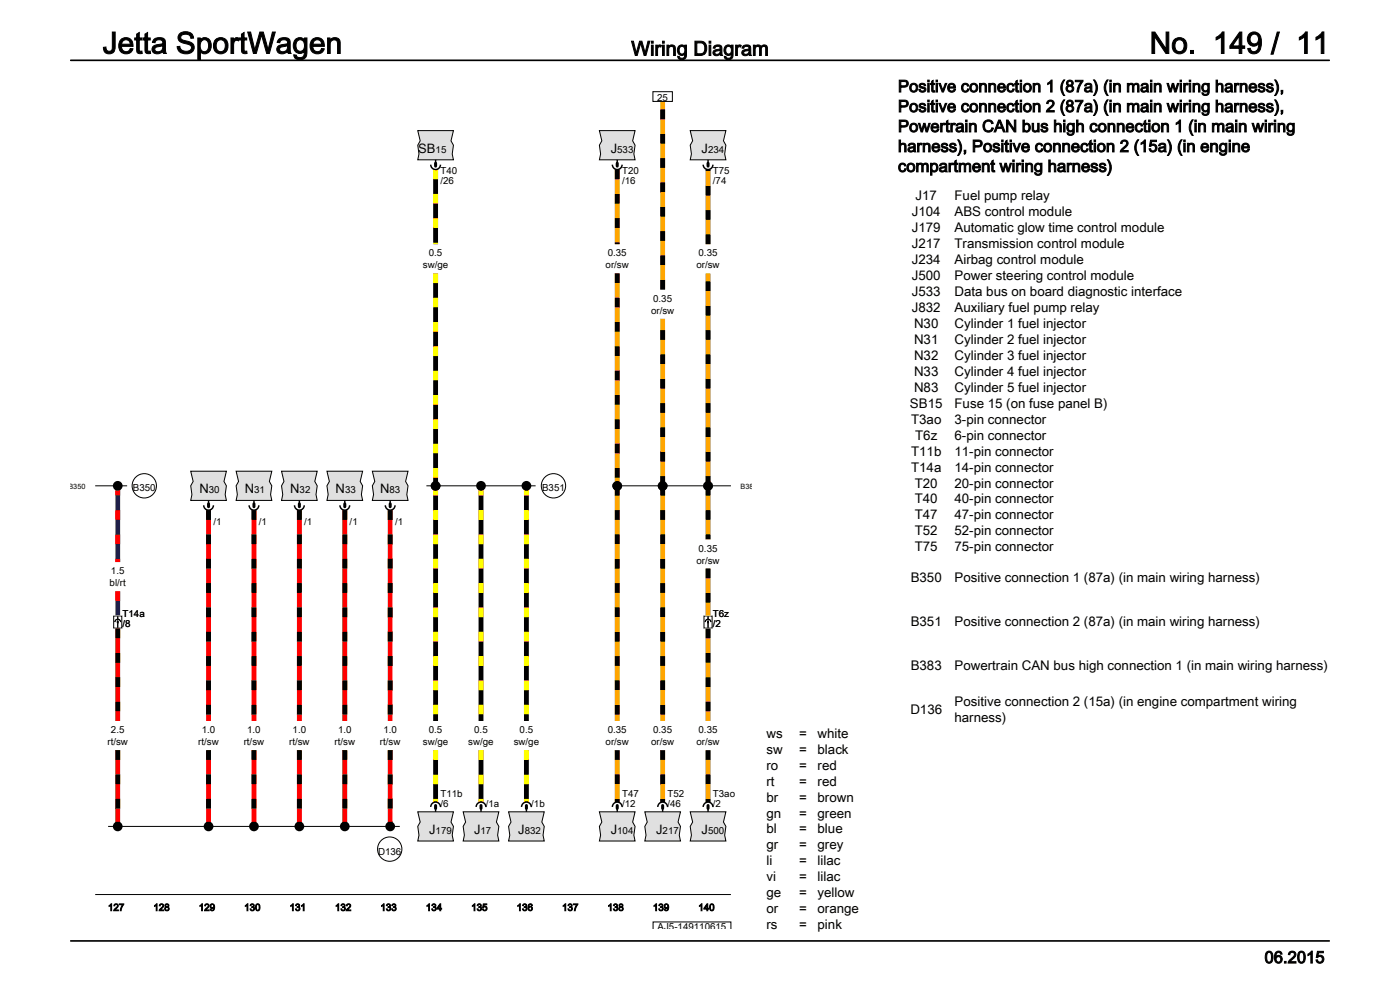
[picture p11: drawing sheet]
<svg xmlns="http://www.w3.org/2000/svg" width="297mm" height="210mm" viewBox="0 0 297 210" stroke-linecap="round" stroke-linejoin="round" font-family="sans-serif">
<g fill="none" stroke="#000" stroke-width=".21">
<path d="M22.9 175.3h61.9zM20.2 189.8h134.9M138.5 197v-1.4h16.6v1.4"/>
<circle cx="82.7" cy="180.1" r="2.58"/>
</g>
<path d="M40.5 100h7.5l-.5 2.1 .5 1-.2 1.8 .2 1.2h-7.5l.2-1.2-.2-1.8 .5-1z" fill="#e0e0e0"/>
<path d="M40.5 100h7.5l-.5 2.1 .5 1-.2 1.8 .2 1.2h-7.5l.2-1.2-.2-1.8 .5-1z" fill="none" stroke="#000" stroke-width=".21"/>
<path d="M50.1 100h7.6l-.6 2.1 .6 1-.3 1.8 .3 1.2h-7.6l.3-1.2-.3-1.8 .5-1z" fill="#e0e0e0"/>
<path d="M50.1 100h7.6l-.6 2.1 .6 1-.3 1.8 .3 1.2h-7.6l.3-1.2-.3-1.8 .5-1z" fill="none" stroke="#000" stroke-width=".21"/>
<path d="M59.7 100h7.6l-.5 2.1 .5 1-.3 1.8 .3 1.2h-7.6l.3-1.2-.3-1.8 .5-1z" fill="#e0e0e0"/>
<path d="M59.7 100h7.6l-.5 2.1 .5 1-.3 1.8 .3 1.2h-7.6l.3-1.2-.3-1.8 .5-1z" fill="none" stroke="#000" stroke-width=".21"/>
<path d="M69.4 100h7.5l-.5 2.1 .5 1-.2 1.8 .2 1.2h-7.5l.2-1.2-.2-1.8 .5-1z" fill="#e0e0e0"/>
<path d="M69.4 100h7.5l-.5 2.1 .5 1-.2 1.8 .2 1.2h-7.5l.2-1.2-.2-1.8 .5-1z" fill="none" stroke="#000" stroke-width=".21"/>
<path d="M79 100h7.6l-.6 2.1 .6 1-.3 1.8 .3 1.2h-7.6l.2-1.2-.2-1.8 .5-1z" fill="#e0e0e0"/>
<g fill="none" stroke="#000" stroke-width=".21">
<path d="M79 100h7.6l-.6 2.1 .6 1-.3 1.8 .3 1.2h-7.6l.2-1.2-.2-1.8 .5-1zM20.2 103.1h6.8M24.1 130.7h1.7v2.5h-1.7z"/>
<circle cx="30.6" cy="103.1" r="2.58"/>
</g>
<path d="M146.4 172.2h7.6l-.5 2.2 .5 .9-.3 1.9 .3 1.2h-7.6l.3-1.2-.3-1.9 .5-.9z" fill="#e0e0e0"/>
<path d="M130 103.1h25.1M149.3 130.7h1.8v2.5h-1.8zM146.4 172.2h7.6l-.5 2.2 .5 .9-.3 1.9 .3 1.2h-7.6l.3-1.2-.3-1.9 .5-.9z" fill="none" stroke="#000" stroke-width=".21"/>
<path d="M127.2 172.2h7.5l-.5 2.2 .5 .9-.2 1.9 .2 1.2h-7.5l.2-1.2-.2-1.9 .5-.9z" fill="#e0e0e0"/>
<path d="M127.2 172.2h7.5l-.5 2.2 .5 .9-.2 1.9 .2 1.2h-7.5l.2-1.2-.2-1.9 .5-.9z" fill="none" stroke="#000" stroke-width=".21"/>
<path d="M136.8 172.2h7.6l-.6 2.2 .6 .9-.3 1.9 .3 1.2h-7.6l.2-1.2-.2-1.9 .5-.9z" fill="#e0e0e0"/>
<path d="M136.8 172.2h7.6l-.6 2.2 .6 .9-.3 1.9 .3 1.2h-7.6l.2-1.2-.2-1.9 .5-.9z" fill="none" stroke="#000" stroke-width=".21"/>
<path d="M127.2 27.7h7.5l-.5 2.2 .5 .9-.2 1.9 .2 1.2h-7.5l.2-1.2-.2-1.9 .5-.9z" fill="#e0e0e0"/>
<path d="M127.2 27.7h7.5l-.5 2.2 .5 .9-.2 1.9 .2 1.2h-7.5l.2-1.2-.2-1.9 .5-.9z" fill="none" stroke="#000" stroke-width=".21"/>
<path d="M146.4 27.7h7.6l-.5 2.2 .5 .9-.3 1.9 .3 1.2h-7.6l.3-1.2-.3-1.9 .5-.9z" fill="#e0e0e0"/>
<path d="M146.4 27.7h7.6l-.5 2.2 .5 .9-.3 1.9 .3 1.2h-7.6l.3-1.2-.3-1.9 .5-.9z" fill="none" stroke="#000" stroke-width=".21"/>
<path d="M88.6 27.7h7.6l-.5 2.2 .5 .9-.3 1.9 .3 1.2h-7.6l.3-1.2-.3-1.9 .5-.9z" fill="#e0e0e0"/>
<g fill="none" stroke="#000" stroke-width=".21">
<path d="M88.6 27.7h7.6l-.5 2.2 .5 .9-.3 1.9 .3 1.2h-7.6l.3-1.2-.3-1.9 .5-.9zM90.5 103.1h23.1z"/>
<circle cx="117.4" cy="103.1" r="2.58"/>
</g>
<path d="M107.9 172.2h7.6l-.6 2.2 .6 .9-.3 1.9 .3 1.2h-7.6l.2-1.2-.2-1.9 .5-.9z" fill="#e0e0e0"/>
<path d="M107.9 172.2h7.6l-.6 2.2 .6 .9-.3 1.9 .3 1.2h-7.6l.2-1.2-.2-1.9 .5-.9z" fill="none" stroke="#000" stroke-width=".21"/>
<path d="M88.6 172.2h7.6l-.5 2.2 .5 .9-.3 1.9 .3 1.2h-7.6l.3-1.2-.3-1.9 .5-.9z" fill="#e0e0e0"/>
<path d="M88.6 172.2h7.6l-.5 2.2 .5 .9-.3 1.9 .3 1.2h-7.6l.3-1.2-.3-1.9 .5-.9z" fill="none" stroke="#000" stroke-width=".21"/>
<path d="M98.3 172.2h7.5l-.5 2.2 .5 .9-.2 1.9 .2 1.2h-7.5l.2-1.2-.2-1.9 .5-.9z" fill="#e0e0e0"/>
<path d="M138.5 19.5h4.1v2h-4.1zM24.4 132a.6 .6 0 0 1 .6-.7 .6 .6 0 0 1 .6 .7M25 130.7v.6M25 132.3v.9M149.6 132a.6 .6 0 0 1 .6-.7 .6 .6 0 0 1 .6 .7M150.2 130.7v.6M150.2 132.3v.9M98.3 172.2h7.5l-.5 2.2 .5 .9-.2 1.9 .2 1.2h-7.5l.2-1.2-.2-1.9 .5-.9z" fill="none" stroke="#000" stroke-width=".21"/>
<g fill="none" stroke="#fff" stroke-width="1.9" stroke-linecap="butt">
<path d="M92.4 36v15.8M130.9 36v15.8M140.6 21.5v39.9M150.2 36v15.8M92.4 58v94.9M130.9 58v94.9M150.2 58v56.4M140.6 67.6v85.3M25 103.1v16.1M44.2 108.2v44.7M53.9 108.2v44.7M63.5 108.2v44.7"/>
<path d="M73.1 108.2v44.7M82.8 108.2v44.7M102 103.1v49.8M111.7 103.1v49.8M25 133.3v19.6M25 125.4v5.2M150.2 120.6v10M150.2 133.3v19.6M25 159.1v16.2M44.2 159.1v16.2M53.9 159.1v16.2M63.5 159.1v16.2"/>
<path d="M73.1 159.1v16.2M82.8 159.1v16.2M92.4 159.1v11M102 159.1v11M111.7 159.1v11M130.9 159.1v11M140.6 159.1v11M150.2 159.1v11"/>
</g>
<path d="M44.2 108.2v44.7M53.9 108.2v44.7M63.5 108.2v44.7M73.1 108.2v44.7M82.8 108.2v44.7M25 133.3v19.6M25 159.1v16.2M44.2 159.1v16.2M53.9 159.1v16.2M63.5 159.1v16.2M73.1 159.1v16.2M82.8 159.1v16.2" fill="none" stroke="#f00" stroke-width="1" stroke-linecap="butt"/>
<g fill="none" stroke="#000" stroke-width="1" stroke-dasharray="2.1 3.1" stroke-linecap="butt">
<path d="M130.9 36v15.8M130.9 58v45.1M150.2 51.8v-15.8M140.6 61.4v-39.9M44.2 108.2v44.7M53.9 108.2v44.7M63.5 108.2v44.7M73.1 108.2v44.7M82.8 108.2v44.7M130.9 103.1v49.8M140.6 103.1v-35.5M140.6 103.1v49.8"/>
<path d="M150.2 103.1v11.3M150.2 103.1v-45.1M25 133.3v19.6M150.2 120.6v10M150.2 133.3v19.6M25 159.1v16.2M44.2 159.1v16.2M53.9 159.1v16.2M63.5 159.1v16.2M73.1 159.1v16.2M82.8 159.1v16.2M130.9 159.1v11"/>
<path d="M140.6 159.1v11M150.2 159.1v11"/>
</g>
<path d="M25 131.8v.3M150.2 131.8v.3" fill="none" stroke="#000" stroke-width=".37"/>
<g fill="#000">
<circle cx="25" cy="103.1" r="1.03"/>
<circle cx="92.4" cy="103.1" r="1.03"/>
<circle cx="102" cy="103.1" r="1.03"/>
<circle cx="111.7" cy="103.1" r="1.03"/>
<circle cx="130.9" cy="103.1" r="1.03"/>
<circle cx="140.6" cy="103.1" r="1.03"/>
<circle cx="150.2" cy="103.1" r="1.03"/>
<circle cx="25" cy="175.3" r="1.03"/>
<circle cx="44.2" cy="175.3" r="1.03"/>
<circle cx="53.9" cy="175.3" r="1.03"/>
<circle cx="63.5" cy="175.3" r="1.03"/>
<circle cx="73.1" cy="175.3" r="1.03"/>
<circle cx="82.8" cy="175.3" r="1.03"/>
</g>
<g fill="none" stroke="#000" stroke-width=".31">
<path d="M91.4 34.9a1.03 1.03 0 0 0 1 1.1 1.03 1.03 0 0 0 1-1.1M92.4 33.9v1M129.9 34.9a1.03 1.03 0 0 0 1 1.1 1.03 1.03 0 0 0 1.1-1.1M130.9 33.9v1M149.2 34.9a1.03 1.03 0 0 0 1 1.1 1.03 1.03 0 0 0 1-1.1M150.2 33.9v1M43.2 107.2a1.03 1.03 0 0 0 1 1 1.03 1.03 0 0 0 1.1-1M44.2 106.1v1.1M52.8 107.2a1.03 1.03 0 0 0 1.1 1 1.03 1.03 0 0 0 1-1M53.9 106.1v1.1M62.5 107.2a1.03 1.03 0 0 0 1 1 1.03 1.03 0 0 0 1-1M63.5 106.1v1.1"/>
<path d="M72.1 107.2a1.03 1.03 0 0 0 1 1 1.03 1.03 0 0 0 1.1-1M73.1 106.1v1.1M81.7 107.2a1.03 1.03 0 0 0 1.1 1 1.03 1.03 0 0 0 1-1M82.8 106.1v1.1M91.4 171.2a1.03 1.03 0 0 1 1-1.1 1.03 1.03 0 0 1 1 1.1M92.4 171.2v1M101 171.2a1.03 1.03 0 0 1 1-1.1 1.03 1.03 0 0 1 1.1 1.1M102 171.2v1M110.6 171.2a1.03 1.03 0 0 1 1.1-1.1 1.03 1.03 0 0 1 1 1.1M111.7 171.2v1M129.9 171.2a1.03 1.03 0 0 1 1-1.1 1.03 1.03 0 0 1 1.1 1.1M130.9 171.2v1"/>
<path d="M139.5 171.2a1.03 1.03 0 0 1 1.1-1.1 1.03 1.03 0 0 1 1 1.1M140.6 171.2v1M149.2 171.2a1.03 1.03 0 0 1 1-1.1 1.03 1.03 0 0 1 1 1.1M150.2 171.2v1"/>
</g>
<g fill="none" stroke="#000" stroke-width=".64">
<path d="M92.4 34.6v.6M130.9 34.6v.6M150.2 34.6v.6M44.2 106.9v.6M53.9 106.9v.6M63.5 106.9v.6M73.1 106.9v.6M82.8 106.9v.6M92.4 170.9v.6M102 170.9v.6M111.7 170.9v.6M130.9 170.9v.6"/>
<path d="M140.6 170.9v.6M150.2 170.9v.6"/>
</g>
<path d="M25 103.1v16.1M25 125.4v5.2" fill="none" stroke="#00f" stroke-width="1" stroke-linecap="butt"/>
<path d="M25 103.1v16.1M25 125.4v5.2" fill="none" stroke="#f00" stroke-width="1" stroke-dasharray="2.1 3.1" stroke-linecap="butt"/>
<path d="M130.9 36v15.8M140.6 21.5v39.9M150.2 36v15.8M130.9 58v94.9M150.2 58v56.4M140.6 67.6v85.3M150.2 120.6v10M150.2 133.3v19.6M130.9 159.1v11M140.6 159.1v11M150.2 159.1v11" fill="none" stroke="#ffa500" stroke-width="1" stroke-linecap="butt"/>
<path d="M92.4 36v15.8M92.4 58v94.9M102 103.1v49.8M111.7 103.1v49.8M92.4 159.1v11M102 159.1v11M111.7 159.1v11" fill="none" stroke="#000" stroke-width="1" stroke-linecap="butt"/>
<path d="M92.4 36v15.8M92.4 58v45.1M92.4 103.1v49.8M102 103.1v49.8M111.7 103.1v49.8M92.4 159.1v11M102 159.1v11M111.7 159.1v11" fill="none" stroke="#ff0" stroke-width="1" stroke-dasharray="2.1 3.1" stroke-linecap="butt"/>
<path d="M15 12.8h267M15 199.6h267" fill="none" stroke="#000" stroke-width=".35"/>
<g font-size="6.3">
<text x="21.8" y="11.3">Jetta SportWagen</text>
<text x="243.9" y="11.3">No. 149 / 11</text>
</g>
<text font-size="4.2" x="133.9" y="11.8">Wiring Diagram</text>
<g font-size="3.5">
<text x="190.5" y="19.5">Positive connection 1 (87a) (in main wiring harness),</text>
<text x="190.5" y="23.8">Positive connection 2 (87a) (in main wiring harness),</text>
<text x="190.5" y="28">Powertrain CAN bus high connection 1 (in main wiring</text>
<text x="190.5" y="32.2">harness), Positive connection 2 (15a) (in engine</text>
<text x="190.5" y="36.5">compartment wiring harness)</text>
<text x="268.2" y="204.3">06.2015</text>
</g>
<g font-size="2.8">
<text x="88.7" y="32.4">SB</text>
<text x="129.6" y="32.4">J</text>
<text x="148.8" y="32.4">J</text>
<text x="193.4" y="45.8">J104</text>
<text x="194.2" y="42.5">J17</text>
<text x="202.5" y="42.5">Fuel pump relay</text>
<text x="202.5" y="45.8">ABS control module</text>
<text x="193.4" y="49.2">J179</text>
<text x="193.4" y="52.6">J217</text>
<text x="202.5" y="49.2">Automatic glow time control module</text>
<text x="202.5" y="52.6">Transmission control module</text>
<text x="193.4" y="56">J234</text>
<text x="193.4" y="59.4">J500</text>
<text x="202.5" y="56">Airbag control module</text>
<text x="202.5" y="59.4">Power steering control module</text>
<text x="193.4" y="62.8">J533</text>
<text x="202.5" y="62.8">Data bus on board diagnostic interface</text>
<text x="193.4" y="66.2">J832</text>
<text x="193.9" y="69.5">N30</text>
<text x="202.5" y="66.2">Auxiliary fuel pump relay</text>
<text x="202.5" y="69.5">Cylinder 1 fuel injector</text>
<text x="193.9" y="72.9">N31</text>
<text x="193.9" y="76.3">N32</text>
<text x="202.5" y="72.9">Cylinder 2 fuel injector</text>
<text x="202.5" y="76.3">Cylinder 3 fuel injector</text>
<text x="193.9" y="79.7">N33</text>
<text x="193.9" y="83.1">N83</text>
<text x="202.5" y="79.7">Cylinder 4 fuel injector</text>
<text x="202.5" y="83.1">Cylinder 5 fuel injector</text>
<text x="193" y="86.5">SB15</text>
<text x="193.3" y="89.9">T3ao</text>
<text x="202.5" y="86.5">Fuse 15 (on fuse panel B)</text>
<text x="202.5" y="89.9">3-pin connector</text>
<text x="194.1" y="93.3">T6z</text>
<text x="202.5" y="93.3">6-pin connector</text>
<text x="193.3" y="96.6">T11b</text>
<text x="193.3" y="100">T14a</text>
<text x="202.5" y="96.6">11-pin connector</text>
<text x="202.5" y="100">14-pin connector</text>
<text x="42.3" y="104.6">N</text>
<text x="51.9" y="104.6">N</text>
<text x="61.6" y="104.6">N</text>
<text x="71.2" y="104.6">N</text>
<text x="80.6" y="104.6">N</text>
<text x="194.1" y="103.4">T20</text>
<text x="194.1" y="106.8">T40</text>
<text x="202.5" y="103.4">20-pin connector</text>
<text x="202.5" y="106.8">40-pin connector</text>
<text x="194.1" y="110.2">T47</text>
<text x="194.1" y="113.6">T52</text>
<text x="202.5" y="110.2">47-pin connector</text>
<text x="202.5" y="113.6">52-pin connector</text>
<text x="194.1" y="117">T75</text>
<text x="202.5" y="117">75-pin connector</text>
<text x="193.2" y="123.3">B350</text>
<text x="202.5" y="123.3">Positive connection 1 (87a) (in main wiring harness)</text>
<text x="193.2" y="132.7">B351</text>
<text x="202.5" y="132.7">Positive connection 2 (87a) (in main wiring harness)</text>
<text x="193.2" y="142.1">B383</text>
<text x="202.5" y="142.1">Powertrain CAN bus high connection 1 (in main wiring harness)</text>
<text x="202.5" y="149.8">Positive connection 2 (15a) (in engine compartment wiring</text>
<text x="193.1" y="151.5">D136</text>
<text x="202.5" y="153.2">harness)</text>
<text x="162.6" y="156.5">ws</text>
<text x="162.6" y="159.9">sw</text>
<text x="169.5" y="156.5">=</text>
<text x="169.5" y="159.9">=</text>
<text x="173.4" y="156.5">white</text>
<text x="173.4" y="159.9">black</text>
<text x="162.6" y="163.3">ro</text>
<text x="162.6" y="166.6">rt</text>
<text x="169.5" y="163.3">=</text>
<text x="169.5" y="166.6">=</text>
<text x="173.4" y="163.3">red</text>
<text x="173.4" y="166.6">red</text>
<text x="162.6" y="170">br</text>
<text x="162.6" y="173.4">gn</text>
<text x="169.5" y="170">=</text>
<text x="169.5" y="173.4">=</text>
<text x="173.4" y="170">brown</text>
<text x="173.4" y="173.4">green</text>
<text x="91" y="176.8">J</text>
<text x="100.6" y="176.8">J</text>
<text x="109.9" y="176.8">J</text>
<text x="129.6" y="176.8">J</text>
<text x="139.2" y="176.8">J</text>
<text x="148.8" y="176.8">J</text>
<text x="162.6" y="176.8">bl</text>
<text x="169.5" y="176.8">=</text>
<text x="173.4" y="176.8">blue</text>
<text x="162.6" y="180.2">gr</text>
<text x="162.6" y="183.6">li</text>
<text x="169.5" y="180.2">=</text>
<text x="169.5" y="183.6">=</text>
<text x="173.4" y="180.2">grey</text>
<text x="173.4" y="183.6">lilac</text>
<text x="162.6" y="187">vi</text>
<text x="162.6" y="190.3">ge</text>
<text x="169.5" y="187">=</text>
<text x="169.5" y="190.3">=</text>
<text x="173.4" y="187">lilac</text>
<text x="173.4" y="190.3">yellow</text>
<text x="162.6" y="193.7">or</text>
<text x="162.6" y="197.1">rs</text>
<text x="169.5" y="193.7">=</text>
<text x="169.5" y="197.1">=</text>
<text x="173.4" y="193.7">orange</text>
<text x="173.4" y="197.1">pink</text>
</g>
<g font-size="2.1">
<text x="139.4" y="21.5">25</text>
<text x="92.4" y="32.4">15</text>
<text x="130.9" y="32.4">533</text>
<text x="150.2" y="32.4">234</text>
<text x="93.4" y="37">T40</text>
<text x="93.4" y="39.1">/26</text>
<text x="132" y="37">T20</text>
<text x="132" y="39.1">/16</text>
<text x="151.2" y="37">T75</text>
<text x="151.2" y="39.1">/74</text>
<text x="89.7" y="57">sw/ge</text>
<text x="91" y="54.4">0.5</text>
<text x="128.5" y="57">or/sw</text>
<text x="128.9" y="54.4">0.35</text>
<text x="147.7" y="57">or/sw</text>
<text x="148.2" y="54.4">0.35</text>
<text x="138.6" y="64">0.35</text>
<text x="138.1" y="66.6">or/sw</text>
<text x="28.2" y="104.3">B350</text>
<text x="44.3" y="104.6">30</text>
<text x="53.9" y="104.6">31</text>
<text x="63.6" y="104.6">32</text>
<text x="73.2" y="104.6">33</text>
<text x="82.6" y="104.6">83</text>
<text x="115" y="104.3">B351</text>
<text x="45.3" y="111.3">/1</text>
<text x="54.9" y="111.3">/1</text>
<text x="64.5" y="111.3">/1</text>
<text x="74.2" y="111.3">/1</text>
<text x="83.8" y="111.3">/1</text>
<text x="147.7" y="119.6">or/sw</text>
<text x="148.2" y="117">0.35</text>
<text x="23.3" y="124.4">bl/rt</text>
<text x="23.5" y="121.8">1.5</text>
<text x="26" y="130.9">T14a</text>
<text x="151.2" y="130.9">T6z</text>
<text x="26" y="133">/8</text>
<text x="151.2" y="133">/2</text>
<text x="23.5" y="155.5">2.5</text>
<text x="42.8" y="155.5">1.0</text>
<text x="52.4" y="155.5">1.0</text>
<text x="62.1" y="155.5">1.0</text>
<text x="71.7" y="155.5">1.0</text>
<text x="81.3" y="155.5">1.0</text>
<text x="91" y="155.5">0.5</text>
<text x="100.6" y="155.5">0.5</text>
<text x="110.2" y="155.5">0.5</text>
<text x="128.9" y="155.5">0.35</text>
<text x="138.6" y="155.5">0.35</text>
<text x="148.2" y="155.5">0.35</text>
<text x="22.8" y="158.1">rt/sw</text>
<text x="42.1" y="158.1">rt/sw</text>
<text x="51.7" y="158.1">rt/sw</text>
<text x="61.3" y="158.1">rt/sw</text>
<text x="71" y="158.1">rt/sw</text>
<text x="80.6" y="158.1">rt/sw</text>
<text x="89.7" y="158.1">sw/ge</text>
<text x="99.3" y="158.1">sw/ge</text>
<text x="109" y="158.1">sw/ge</text>
<text x="128.5" y="158.1">or/sw</text>
<text x="138.1" y="158.1">or/sw</text>
<text x="147.7" y="158.1">or/sw</text>
<text x="93.4" y="169.1">T11b</text>
<text x="93.4" y="171.2">/6</text>
<text x="103.1" y="171.2">/1a</text>
<text x="112.7" y="171.2">/1b</text>
<text x="132" y="169.1">T47</text>
<text x="132" y="171.2">/12</text>
<text x="141.6" y="169.1">T52</text>
<text x="141.6" y="171.2">/46</text>
<text x="151.2" y="169.1">T3ao</text>
<text x="151.2" y="171.2">/2</text>
<text x="92.4" y="176.8">179</text>
<text x="101.9" y="176.8">17</text>
<text x="111.3" y="176.8">832</text>
<text x="130.9" y="176.8">104</text>
<text x="140.6" y="176.8">217</text>
<text x="150.2" y="176.8">500</text>
<text x="80.2" y="181.3">D136</text>
<text x="22.9" y="193.2">127</text>
<text x="32.5" y="193.2">128</text>
<text x="42.2" y="193.2">129</text>
<text x="51.8" y="193.2">130</text>
<text x="61.4" y="193.2">131</text>
<text x="71.1" y="193.2">132</text>
<text x="80.7" y="193.2">133</text>
<text x="90.3" y="193.2">134</text>
<text x="100" y="193.2">135</text>
<text x="109.6" y="193.2">136</text>
<text x="119.2" y="193.2">137</text>
<text x="128.9" y="193.2">138</text>
<text x="138.5" y="193.2">139</text>
<text x="139.5" y="197.3">AJ5-149110615</text>
<text x="148.1" y="193.2">140</text>
</g>
<g font-size="1.5">
<text x="14.5" y="103.8">B350</text>
<text x="157.1" y="103.8">B383</text>
</g>
</svg>
